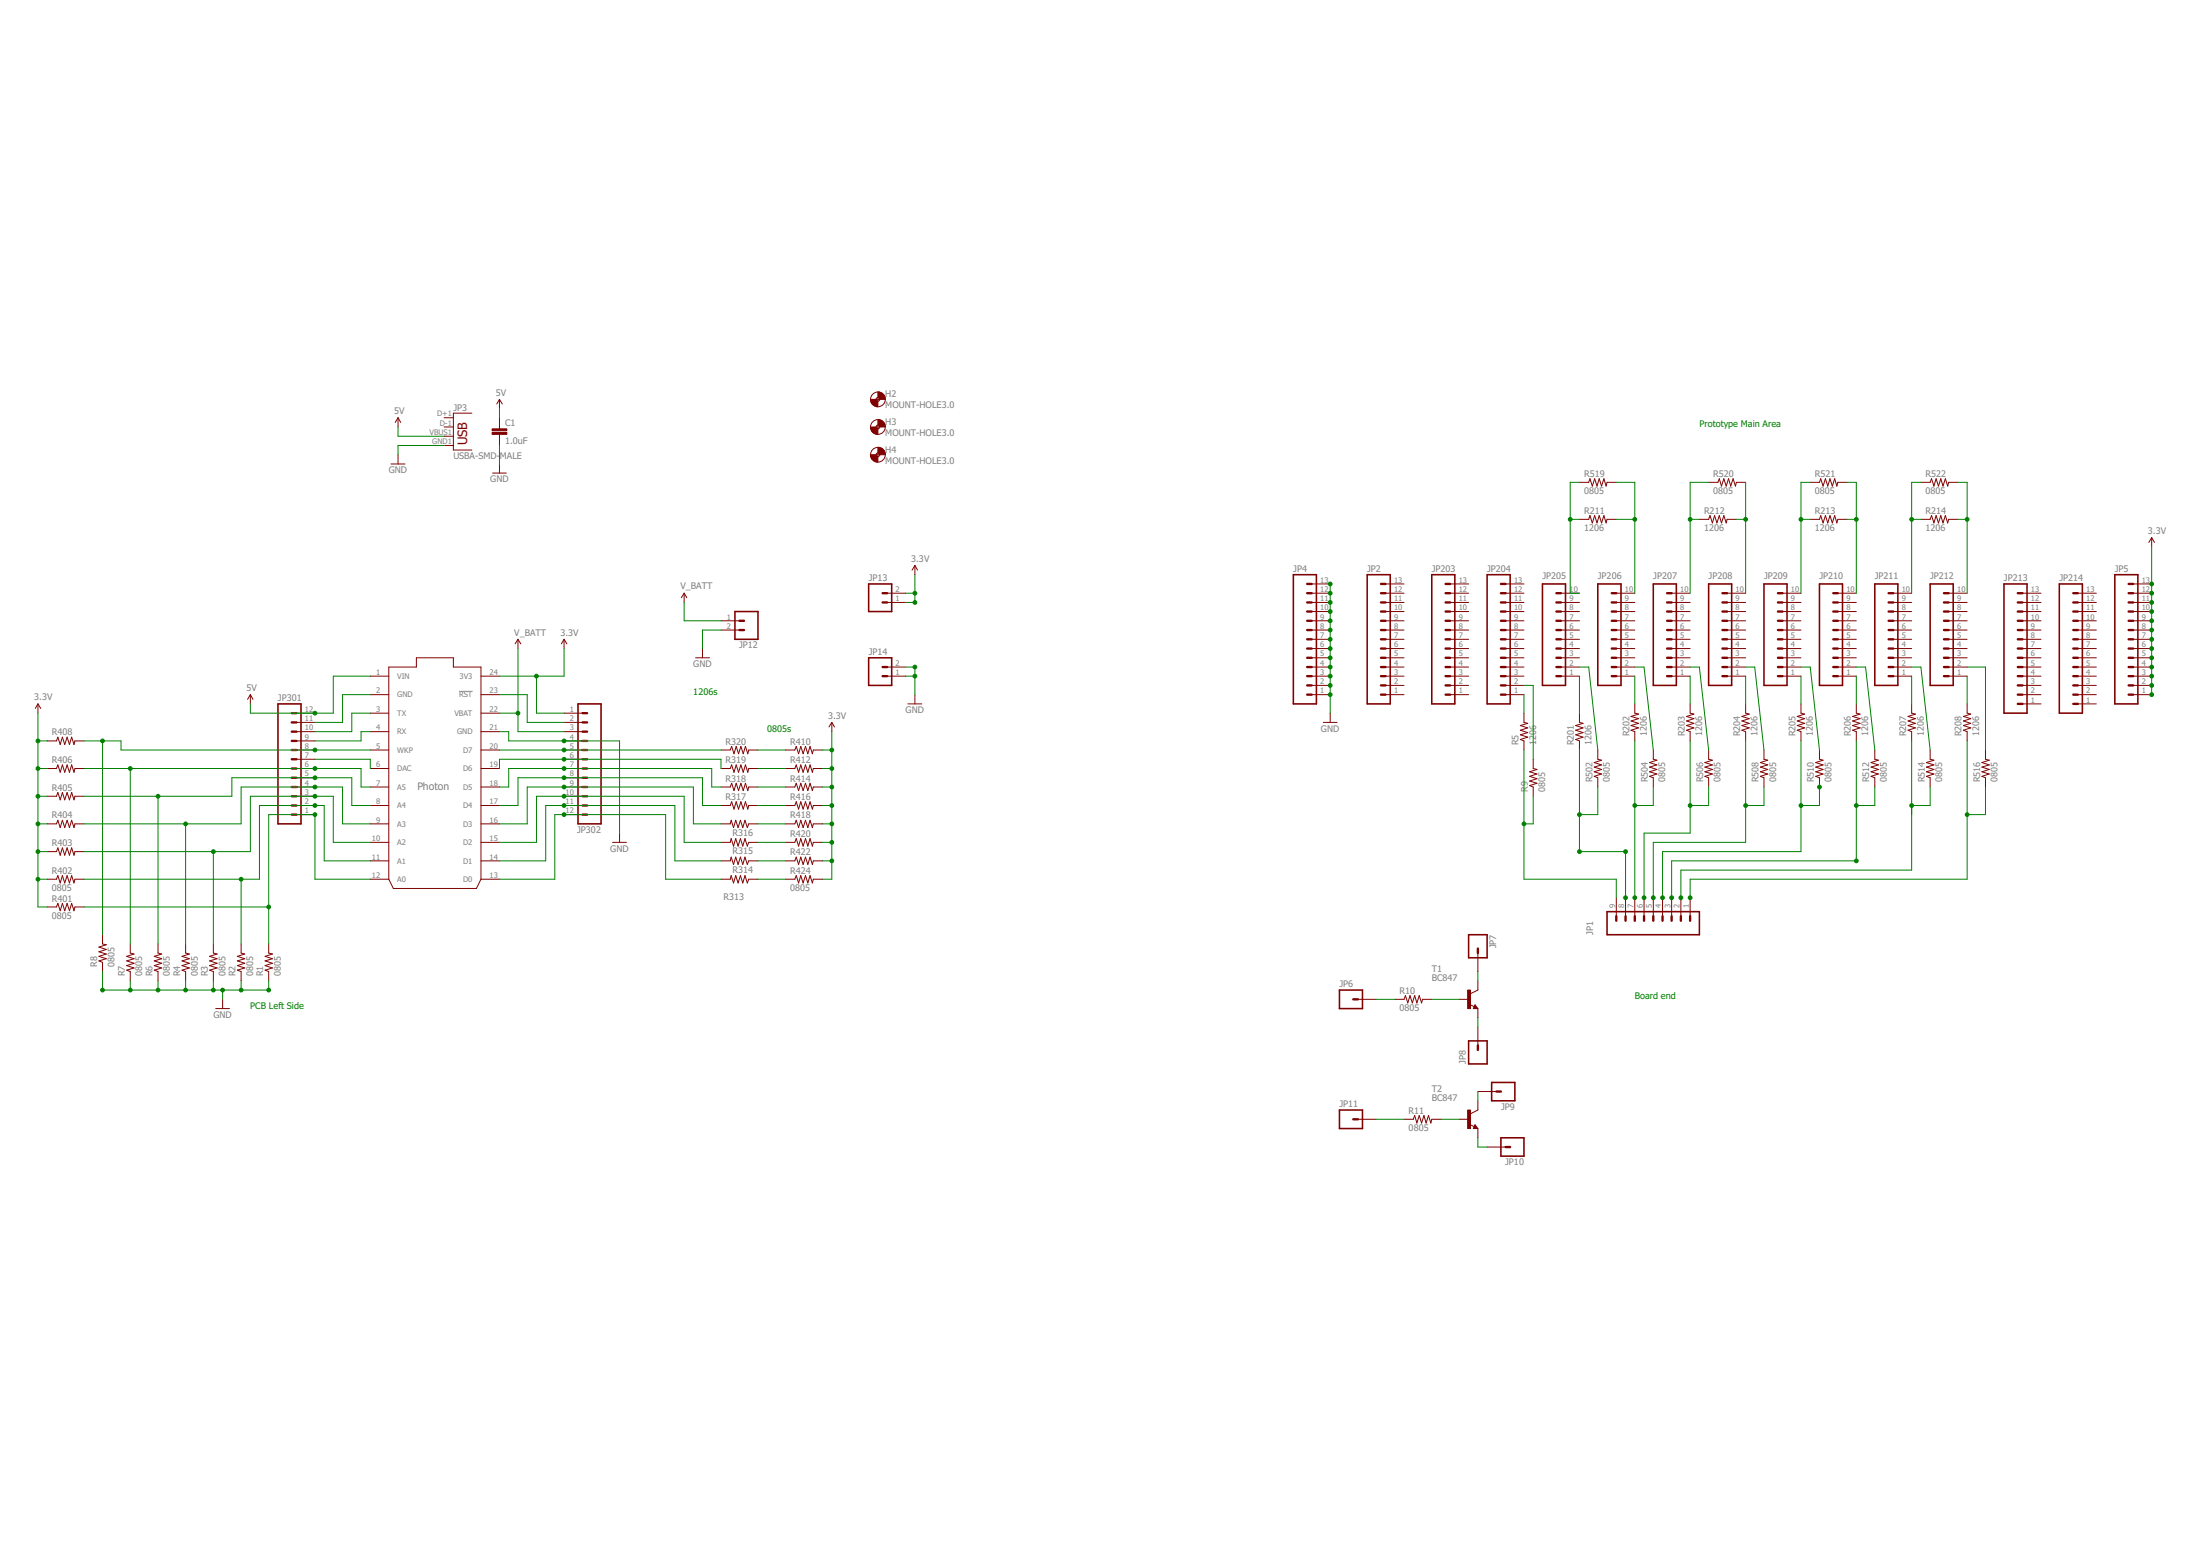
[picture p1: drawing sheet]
<svg xmlns="http://www.w3.org/2000/svg" width="297mm" height="210mm" viewBox="0 0 297 210" stroke-linecap="round" stroke-linejoin="round" font-family="sans-serif">
<path d="M62 93.3h1.8" fill="none" stroke="#808080" stroke-width=".14"/>
<g fill="none" stroke="#800000" stroke-width=".14">
<path d="M53.7 56.4l.4 .6M53.7 56.4l-.3 .6M53.7 56.4v1.2M60 56.4h1.2M60 57.6h1.2M60 58.9h1.2M63.7 55.8h-2.5v4.9h2.5M67.4 53.9v1.2M67.4 56.4v1.5M67.4 58.6v1.5M67.4 53.9l.4 .6M67.4 53.9l-.3 .6"/>
<path d="M118.3 57.6h.5M118.3 53.9h.5M118.5 53.7v.4M118.5 57.4v.5M52.8 62.6h1.9M53.7 61.4v1.2M60 60.1h1.2M66.5 63.9h1.9M67.4 62.6v1.3M118.3 61.4h.5M118.5 61.1v.5M123.5 76.3l.4 .7"/>
<path d="M123.5 76.3l-.4 .7M123.5 76.3v1.3M177.1 78.8h2.5M187.1 78.8h2.5M195.8 78.8h2.5M203.3 78.8h2.5M213.3 65.1h1.2l.2-.5 .3 1 .3-1 .3 1 .3-1 .3 1 .4-1 .3 1 .1-.5h1.2M213.3 70.1h1.2l.2-.5 .3 1 .3-1 .3 1 .3-1 .3 1 .4-1 .3 1 .1-.5h1.2M229.4 70.1h1.3l.2-.5 .3 1 .3-1 .3 1 .3-1 .3 1 .3-1 .4 1 .1-.5h1.2M230.7 65.1h1.2l.2-.5 .3 1 .3-1 .4 1 .3-1 .3 1 .3-1 .3 1 .1-.5h1.3M244.4 65.1h1.3l.1-.5 .3 1 .4-1 .3 1 .3-1 .3 1 .3-1 .3 1 .1-.5h1.3M244.4 70.1h1.3l.1-.5 .3 1 .4-1 .3 1 .3-1 .3 1 .3-1 .3 1 .1-.5h1.3"/>
<path d="M259.4 65.1h1.2l.2-.5 .3 1 .3-1 .3 1 .3-1 .3 1 .4-1 .3 1 .1-.5h1.3M259.4 70.1h1.2l.2-.5 .3 1 .3-1 .3 1 .3-1 .3 1 .4-1 .3 1 .1-.5h1.3M288 78.8h2.5M290.5 72.6l.4 .6M290.5 72.6l-.4 .6M290.5 72.6v1.2M5.1 95l.4 .6M5.1 95l-.3 .6M5.1 95v1.3M33.8 93.8l.4 .6M33.8 93.8l-.4 .6M33.8 93.8v1.2"/>
<path d="M40 96.3h2.5M40 98.8h2.5M40 97.5h2.5M50 91.3h2.5M50 93.8h2.5M50 96.3h2.5M50 98.8h2.5M64.9 91.3h2.5M64.9 93.8h2.5M64.9 96.3h2.5M64.9 98.8h2.5M69.9 86.3l.4 .6"/>
<path d="M69.9 86.3l-.3 .6M69.9 86.3v1.2M76.2 96.3h2.5M76.2 98.8h2.5M76.2 97.5h2.5M76.2 86.3l.3 .6M76.2 86.3l-.4 .6M76.2 86.3v1.2M92.4 80.1l.3 .6M92.4 80.1l-.4 .6M92.4 80.1v1.2M93.9 88.8h1.9"/>
<path d="M94.8 87.5v1.3M97.3 85h2.5M97.3 83.8h2.5M112.3 97.5l.4 .6M112.3 97.5l-.4 .6M112.3 97.5v1.3M119.8 90h2.5M119.8 91.3h2.5M119.8 81.3h2.5M119.8 80.1h2.5M122.6 95h1.9M123.5 93.8v1.2"/>
<path d="M177.1 90h2.5M177.1 88.8h2.5M177.1 91.3h2.5M177.1 93.8h2.5M177.1 87.5h2.5M177.1 86.3h2.5M177.1 85h2.5M177.1 83.8h2.5M177.1 82.5h2.5M177.1 81.3h2.5M177.1 80.1h2.5M177.1 92.5h2.5"/>
<path d="M178.7 97.5h1.8M179.6 96.3v1.2M187.1 90h2.5M187.1 88.8h2.5M187.1 91.3h2.5M187.1 93.8h2.5M187.1 87.5h2.5M187.1 86.3h2.5M187.1 85h2.5M187.1 83.8h2.5M187.1 82.5h2.5M187.1 81.3h2.5"/>
<path d="M187.1 80.1h2.5M187.1 92.5h2.5M195.8 90h2.5M195.8 88.8h2.5M195.8 91.3h2.5M195.8 93.8h2.5M195.8 87.5h2.5M195.8 86.3h2.5M195.8 85h2.5M195.8 83.8h2.5M195.8 82.5h2.5M195.8 81.3h2.5"/>
<path d="M195.8 80.1h2.5M195.8 92.5h2.5M203.3 90h2.5M203.3 88.8h2.5M203.3 91.3h2.5M203.3 93.8h2.5M203.3 87.5h2.5M203.3 86.3h2.5M203.3 85h2.5M203.3 83.8h2.5M203.3 82.5h2.5M203.3 81.3h2.5"/>
<path d="M203.3 80.1h2.5M203.3 92.5h2.5M205.8 96.3v1.2l.5 .1-1 .3 1 .4-1 .3 1 .3-1 .3 1 .3-1 .3 .5 .2v1.2M210.8 90h2.5M210.8 88.8h2.5M210.8 91.3h2.5M210.8 87.5h2.5M210.8 86.3h2.5M210.8 85h2.5M210.8 83.8h2.5M210.8 82.5h2.5M210.8 81.3h2.5"/>
<path d="M210.8 80.1h2.5M213.3 96.3v1.2l.4 .1-1 .3 1 .4-1 .3 1 .3-1 .3 1 .3-1 .3 .6 .2v1.2M218.2 90h2.5M218.2 88.8h2.5M218.2 91.3h2.5M218.2 87.5h2.5M218.2 86.3h2.5M218.2 85h2.5M218.2 83.8h2.5M218.2 82.5h2.5M218.2 81.3h2.5M218.2 80.1h2.5"/>
<path d="M220.7 95v1.3l.5 .1-1 .3 1 .3-1 .3 1 .3-1 .3 1 .4-1 .3 .5 .2v1.2M225.7 90h2.5M225.7 88.8h2.5M225.7 91.3h2.5M225.7 87.5h2.5M225.7 86.3h2.5M225.7 85h2.5M225.7 83.8h2.5M225.7 82.5h2.5M225.7 81.3h2.5M225.7 80.1h2.5M228.2 95v1.3l.5 .1-1 .3 1 .3-1 .3 1 .3-1 .3 1 .4-1 .3 .5 .2v1.2"/>
<path d="M233.2 90h2.5M233.2 88.8h2.5M233.2 91.3h2.5M233.2 87.5h2.5M233.2 86.3h2.5M233.2 85h2.5M233.2 83.8h2.5M233.2 82.5h2.5M233.2 81.3h2.5M233.2 80.1h2.5M235.7 95v1.3l.5 .1-1 .3 1 .3-1 .3 1 .3-1 .3 1 .4-1 .3 .5 .2v1.2M240.7 90h2.5"/>
<path d="M240.7 88.8h2.5M240.7 91.3h2.5M240.7 87.5h2.5M240.7 86.3h2.5M240.7 85h2.5M240.7 83.8h2.5M240.7 82.5h2.5M240.7 81.3h2.5M240.7 80.1h2.5M243.2 95v1.3l.4 .1-.9 .3 .9 .3-.9 .3 .9 .3-.9 .3 .9 .4-.9 .3 .5 .2v1.2M248.1 90h2.5M248.1 88.8h2.5"/>
<path d="M248.1 91.3h2.5M248.1 87.5h2.5M248.1 86.3h2.5M248.1 85h2.5M248.1 83.8h2.5M248.1 82.5h2.5M248.1 81.3h2.5M248.1 80.1h2.5M250.6 95v1.3l.5 .1-1 .3 1 .3-1 .3 1 .3-1 .3 1 .4-1 .3 .5 .2v1.2M255.6 90h2.5M255.6 88.8h2.5M255.6 91.3h2.5"/>
<path d="M255.6 87.5h2.5M255.6 86.3h2.5M255.6 85h2.5M255.6 83.8h2.5M255.6 82.5h2.5M255.6 81.3h2.5M255.6 80.1h2.5M258.1 95v1.3l.5 .1-1 .3 1 .3-1 .3 1 .3-1 .3 1 .4-1 .3 .5 .2v1.2M263.1 90h2.5M263.1 88.8h2.5M263.1 91.3h2.5M263.1 87.5h2.5"/>
<path d="M263.1 86.3h2.5M263.1 85h2.5M263.1 83.8h2.5M263.1 82.5h2.5M263.1 81.3h2.5M263.1 80.1h2.5M265.6 95v1.3l.5 .1-1 .3 1 .3-1 .3 1 .3-1 .3 1 .4-1 .3 .5 .2v1.2M273.1 90h2.5M273.1 88.8h2.5M273.1 91.3h2.5M273.1 93.8h2.5M273.1 87.5h2.5"/>
<path d="M273.1 86.3h2.5M273.1 85h2.5M273.1 83.8h2.5M273.1 82.5h2.5M273.1 81.3h2.5M273.1 80.1h2.5M273.1 92.5h2.5M273.1 95h2.5M280.5 90h2.5M280.5 88.8h2.5M280.5 91.3h2.5M280.5 93.8h2.5"/>
<path d="M280.5 87.5h2.5M280.5 86.3h2.5M280.5 85h2.5M280.5 83.8h2.5M280.5 82.5h2.5M280.5 81.3h2.5M280.5 80.1h2.5M280.5 92.5h2.5M280.5 95h2.5M288 90h2.5M288 88.8h2.5M288 91.3h2.5"/>
<path d="M288 93.8h2.5M288 87.5h2.5M288 86.3h2.5M288 85h2.5M288 83.8h2.5M288 82.5h2.5M288 81.3h2.5M288 80.1h2.5M288 92.5h2.5M6.4 103.7h1.2l.2-.4 .3 .9 .3-.9 .3 .9 .4-.9 .3 .9 .3-.9 .3 .9 .1-.5h1.3M6.4 111.2h1.2l.2-.5 .3 1 .3-1 .3 1 .4-1 .3 1 .3-1 .3 1 .1-.5h1.3M6.4 118.7h1.2l.2-.5 .3 1 .3-1 .3 1 .4-1 .3 1 .3-1 .3 1 .1-.5h1.3"/>
<path d="M6.4 107.5h1.2l.2-.5 .3 1 .3-1 .3 1 .4-1 .3 1 .3-1 .3 1 .1-.5h1.3M6.4 100h1.2l.2-.5 .3 1 .3-1 .3 1 .4-1 .3 1 .3-1 .3 1 .1-.5h1.3M6.4 115h1.2l.2-.6 .3 1 .3-1 .3 1 .4-1 .3 1 .3-1 .3 1 .1-.4h1.3M40 101.2h2.5M40 103.7h2.5M40 106.2h2.5M40 108.7h2.5M40 110h2.5M40 107.5h2.5M40 105h2.5M40 102.5h2.5M40 100h2.5"/>
<path d="M50 101.2h2.5M50 103.7h2.5M50 106.2h2.5M50 108.7h2.5M50 111.2h2.5M50 113.7h2.5M50 116.2h2.5M50 118.7h2.5M52.5 118.7l.6 1.2h11.2l.6-1.2M52.5 118.7v-28.7h3.7v-1.2h5v1.2h3.7v28.7M64.9 101.2h2.5M64.9 103.7h2.5"/>
<path d="M64.9 106.2h2.5M64.9 108.7h2.5M64.9 111.2h2.5M64.9 113.7h2.5M64.9 116.2h2.5M64.9 118.7h2.5M76.2 101.2h2.5M76.2 103.7h2.5M76.2 106.2h2.5M76.2 108.7h2.5M76.2 110h2.5M76.2 107.5h2.5"/>
<path d="M76.2 105h2.5M76.2 102.5h2.5M76.2 100h2.5M82.7 113.7h1.9M83.7 112.5v1.2M97.3 101.2h1.3l.2-.4 .3 .9 .3-.9 .3 .9 .3-.9 .4 .9 .2-.9 .4 .9 .1-.5h1.2M97.3 103.7h1.3l.2-.4 .3 .9 .3-.9 .3 .9 .3-.9 .4 .9 .2-.9 .4 .9 .1-.5h1.2M97.3 106.2h1.3l.2-.5 .3 1 .3-1 .3 1 .3-1 .4 1 .2-1 .4 1 .1-.5h1.2M97.3 108.7h1.3l.2-.5 .3 1 .3-1 .3 1 .3-1 .4 1 .2-1 .4 1 .1-.5h1.2M97.3 111.2h1.3l.1-.5 .3 1 .3-1 .4 1 .3-1 .3 1 .3-1 .3 1 .2-.5h1.2M97.3 113.7h1.3l.1-.5 .3 1 .3-1 .4 1 .3-1 .3 1 .3-1 .3 1 .2-.5h1.2M97.3 116.2h1.3l.1-.5 .3 1 .3-1 .4 1 .3-1 .3 1 .3-1 .3 1 .2-.5h1.2"/>
<path d="M97.3 118.7h1.3l.1-.5 .3 1 .3-1 .4 1 .3-1 .3 1 .3-1 .3 1 .2-.5h1.2M106.1 101.2h1.2l.2-.4 .3 .9 .3-.9 .3 .9 .4-.9 .3 .9 .3-.9 .3 .9 .1-.5h1.3M106.1 103.7h1.2l.2-.4 .3 .9 .3-.9 .3 .9 .4-.9 .3 .9 .3-.9 .3 .9 .1-.5h1.3M106.1 106.2h1.2l.2-.5 .3 1 .3-1 .3 1 .4-1 .3 1 .3-1 .3 1 .1-.5h1.3M106.1 108.7h1.2l.2-.5 .3 1 .3-1 .3 1 .4-1 .3 1 .3-1 .3 1 .1-.5h1.3M106.1 111.2h1.2l.2-.5 .3 1 .3-1 .3 1 .4-1 .3 1 .3-1 .3 1 .1-.5h1.3M106.1 113.7h1.2l.2-.5 .3 1 .3-1 .3 1 .4-1 .3 1 .3-1 .3 1 .1-.5h1.3M106.1 116.2h1.2l.2-.5 .3 1 .3-1 .3 1 .4-1 .3 1 .3-1 .3 1 .1-.5h1.3M106.1 118.7h1.2l.2-.5 .3 1 .3-1 .3 1 .4-1 .3 1 .3-1 .3 1 .1-.5h1.3M207 102.5v1.2l.5 .2-1 .3 1 .3-1 .3 1 .3-1 .3 1 .3-1 .3 .5 .2v1.3M215.7 101.2v1.3l.5 .1-1 .3 1 .4-1 .2 1 .4-1 .3 1 .3-1 .3 .5 .2v1.2M223.2 101.2v1.3l.5 .1-1 .3 1 .4-1 .2 1 .4-1 .3 1 .3-1 .3 .5 .2v1.2"/>
<path d="M230.7 101.2v1.3l.5 .1-1 .3 1 .4-1 .2 1 .4-1 .3 1 .3-1 .3 .5 .2v1.2M238.2 101.2v1.3l.5 .1-1 .3 1 .4-1 .2 1 .4-1 .3 1 .3-1 .3 .5 .2v1.2M245.7 101.2v1.3l.4 .1-.9 .3 .9 .4-.9 .2 .9 .4-.9 .3 .9 .3-.9 .3 .5 .2v1.2M253.1 101.2v1.3l.5 .1-1 .3 1 .4-1 .2 1 .4-1 .3 1 .3-1 .3 .5 .2v1.2M260.6 101.2v1.3l.5 .1-1 .3 1 .4-1 .2 1 .4-1 .3 1 .3-1 .3 .5 .2v1.2M268.1 101.2v1.3l.5 .1-1 .3 1 .4-1 .2 1 .4-1 .3 1 .3-1 .3 .5 .2v1.2M6.4 122.4h1.2l.2-.5 .3 1 .3-1 .3 1 .4-1 .3 1 .3-1 .3 1 .1-.5h1.3M13.8 126.2v1.2l.6 .1-1 .3 1 .4-1 .3 1 .3-1 .3 1 .3-1 .3 .4 .2v1.2M17.6 127.4v1.3l.5 .1-1 .3 1 .3-1 .3 1 .3-1 .3 1 .4-1 .3 .5 .1v1.3M21.3 127.4v1.3l.5 .1-1 .3 1 .3-1 .3 1 .3-1 .3 1 .4-1 .3 .5 .1v1.3M25.1 127.4v1.3l.5 .1-1 .3 1 .3-1 .3 1 .3-1 .3 1 .4-1 .3 .5 .1v1.3M28.8 127.4v1.3l.5 .1-1 .3 1 .3-1 .3 1 .3-1 .3 1 .4-1 .3 .5 .1v1.3"/>
<path d="M29.1 136.1h1.9M30.1 134.9v1.2M32.6 127.4v1.3l.4 .1-1 .3 1 .3-1 .3 1 .3-1 .3 1 .4-1 .3 .6 .1v1.3M36.3 127.4v1.3l.5 .1-1 .3 1 .3-1 .3 1 .3-1 .3 1 .4-1 .3 .5 .1v1.3M183.3 134.9h2.5M188.3 134.9h1.3l.2-.5 .3 1 .3-1 .3 1 .3-1 .3 1 .3-1 .3 1 .2-.5h1.2M197 134.9h1.3M198.4 135.6l.7 .3M199.2 135.6l.3 .5h-.6zM199.2 135.9v.1h-.1l.1-.2 .2 .3h-.3M199.5 132.4v1.2l-1 .5M199.5 128.7v2.4"/>
<path d="M199.5 136.1v1.3M199.5 138.6v2.5M218.2 121.2v2.5M219.5 121.2v2.5M220.7 121.2v2.5M222 121.2v2.5M223.2 121.2v2.5M224.5 121.2v2.5M225.7 121.2v2.5M226.9 121.2v2.5M228.2 121.2v2.5M183.3 151.1h2.5"/>
<path d="M189.6 151.1h1.2l.2-.5 .3 1 .3-1 .3 1 .4-1 .3 1 .3-1 .3 1 .1-.5h1.3M197 151.1h1.3M198.4 151.8l.7 .3M199.2 151.8l.3 .5h-.6zM199.2 152.1v.1h-.1l.1-.2 .2 .3h-.3M199.5 148.6v1.2l-1 .5M199.5 152.3v1.3M199.5 147.3h2.5M200.8 154.8h2.5"/>
<circle cx="118.5" cy="53.9" r=".99"/>
<circle cx="118.5" cy="57.6" r=".99"/>
<circle cx="118.5" cy="53.9" r=".25"/>
<circle cx="118.5" cy="57.6" r=".25"/>
<circle cx="118.5" cy="61.4" r=".99"/>
<circle cx="118.5" cy="61.4" r=".25"/>
</g>
<g fill="none" stroke="#800000" stroke-width=".21">
<path d="M117.3 78.8h3.1v3.7h-3.1zM174.6 77.6h3.1v17.4h-3.1zM184.6 77.6h3.1v17.4h-3.1zM193.3 77.6h3.1v17.4h-3.1zM200.8 77.6h3.1v17.4h-3.1zM208.3 78.8h3.1v13.7h-3.1zM215.7 78.8h3.2v13.7h-3.2zM223.2 78.8h3.1v13.7h-3.1zM230.7 78.8h3.1v13.7h-3.1zM238.2 78.8h3.1v13.7h-3.1zM245.7 78.8h3.1v13.7h-3.1zM253.1 78.8h3.1v13.7h-3.1z"/>
<path d="M260.6 78.8h3.1v13.7h-3.1zM270.6 78.8h3.1v17.5h-3.1zM278 78.8h3.2v17.5h-3.2zM285.5 77.6h3.1v17.4h-3.1zM37.5 95h3.1v16.2h-3.1zM78 95h3.2v16.2h-3.2zM99.2 82.5h3.1v3.8h-3.1zM117.3 88.8h3.1v3.7h-3.1zM180.8 133.6h3.2v2.5h-3.2zM198.3 126.2h2.5v3.1h-2.5zM217 123.1h12.4v3.1h-12.4zM180.8 149.8h3.2v2.5h-3.2z"/>
<path d="M198.3 140.5h2.5v3.1h-2.5zM201.4 146.1h3.1v2.5h-3.1zM202.6 153.6h3.2v2.5h-3.2z"/>
</g>
<g fill="none" stroke="#800000" stroke-width=".32">
<path d="M176.5 78.8h.6M186.5 78.8h.6M195.2 78.8h.6M202.6 78.8h.7M287.4 78.8h.6M39.4 98.8h.6M39.4 97.5h.6M39.4 96.3h.6M78.7 98.8h.6M78.7 97.5h.6M78.7 96.3h.6M99.8 85h.7"/>
<path d="M99.8 83.8h.7M119.2 90h.6M119.2 91.3h.6M119.2 81.3h.6M119.2 80.1h.6M176.5 88.8h.6M176.5 90h.6M176.5 91.3h.6M176.5 86.3h.6M176.5 87.5h.6M176.5 85h.6M176.5 83.8h.6"/>
<path d="M176.5 82.5h.6M176.5 81.3h.6M176.5 80.1h.6M176.5 92.5h.6M176.5 93.8h.6M186.5 88.8h.6M186.5 90h.6M186.5 91.3h.6M186.5 86.3h.6M186.5 87.5h.6M186.5 85h.6M186.5 83.8h.6"/>
<path d="M186.5 82.5h.6M186.5 81.3h.6M186.5 80.1h.6M186.5 92.5h.6M186.5 93.8h.6M195.2 88.8h.6M195.2 90h.6M195.2 91.3h.6M195.2 86.3h.6M195.2 87.5h.6M195.2 85h.6M195.2 83.8h.6"/>
<path d="M195.2 82.5h.6M195.2 81.3h.6M195.2 80.1h.6M195.2 92.5h.6M195.2 93.8h.6M202.6 88.8h.7M202.6 90h.7M202.6 91.3h.7M202.6 86.3h.7M202.6 87.5h.7M202.6 85h.7M202.6 83.8h.7"/>
<path d="M202.6 82.5h.7M202.6 81.3h.7M202.6 80.1h.7M202.6 92.5h.7M202.6 93.8h.7M210.1 88.8h.7M210.1 90h.7M210.1 91.3h.7M210.1 86.3h.7M210.1 87.5h.7M210.1 85h.7M210.1 83.8h.7"/>
<path d="M210.1 82.5h.7M210.1 81.3h.7M210.1 80.1h.7M217.6 88.8h.6M217.6 90h.6M217.6 91.3h.6M217.6 86.3h.6M217.6 87.5h.6M217.6 85h.6M217.6 83.8h.6M217.6 82.5h.6M217.6 81.3h.6"/>
<path d="M217.6 80.1h.6M225.1 88.8h.6M225.1 90h.6M225.1 91.3h.6M225.1 86.3h.6M225.1 87.5h.6M225.1 85h.6M225.1 83.8h.6M225.1 82.5h.6M225.1 81.3h.6M225.1 80.1h.6M232.6 88.8h.6"/>
<path d="M232.6 90h.6M232.6 91.3h.6M232.6 86.3h.6M232.6 87.5h.6M232.6 85h.6M232.6 83.8h.6M232.6 82.5h.6M232.6 81.3h.6M232.6 80.1h.6M240.1 88.8h.6M240.1 90h.6M240.1 91.3h.6"/>
<path d="M240.1 86.3h.6M240.1 87.5h.6M240.1 85h.6M240.1 83.8h.6M240.1 82.5h.6M240.1 81.3h.6M240.1 80.1h.6M247.5 88.8h.6M247.5 90h.6M247.5 91.3h.6M247.5 86.3h.6M247.5 87.5h.6"/>
<path d="M247.5 85h.6M247.5 83.8h.6M247.5 82.5h.6M247.5 81.3h.6M247.5 80.1h.6M255 88.8h.6M255 90h.6M255 91.3h.6M255 86.3h.6M255 87.5h.6M255 85h.6M255 83.8h.6"/>
<path d="M255 82.5h.6M255 81.3h.6M255 80.1h.6M262.5 88.8h.6M262.5 90h.6M262.5 91.3h.6M262.5 86.3h.6M262.5 87.5h.6M262.5 85h.6M262.5 83.8h.6M262.5 82.5h.6M262.5 81.3h.6"/>
<path d="M262.5 80.1h.6M272.4 88.8h.7M272.4 90h.7M272.4 91.3h.7M272.4 86.3h.7M272.4 87.5h.7M272.4 85h.7M272.4 83.8h.7M272.4 82.5h.7M272.4 81.3h.7M272.4 80.1h.7M272.4 92.5h.7"/>
<path d="M272.4 93.8h.7M272.4 95h.7M279.9 88.8h.6M279.9 90h.6M279.9 91.3h.6M279.9 86.3h.6M279.9 87.5h.6M279.9 85h.6M279.9 83.8h.6M279.9 82.5h.6M279.9 81.3h.6M279.9 80.1h.6"/>
<path d="M279.9 92.5h.6M279.9 93.8h.6M279.9 95h.6M287.4 88.8h.6M287.4 90h.6M287.4 91.3h.6M287.4 86.3h.6M287.4 87.5h.6M287.4 85h.6M287.4 83.8h.6M287.4 82.5h.6M287.4 81.3h.6"/>
<path d="M287.4 80.1h.6M287.4 92.5h.6M287.4 93.8h.6M39.4 107.5h.6M39.4 108.7h.6M39.4 110h.6M39.4 105h.6M39.4 106.2h.6M39.4 103.7h.6M39.4 102.5h.6M39.4 101.2h.6M39.4 100h.6"/>
<path d="M78.7 107.5h.6M78.7 108.7h.6M78.7 110h.6M78.7 105h.6M78.7 106.2h.6M78.7 103.7h.6M78.7 102.5h.6M78.7 101.2h.6M78.7 100h.6M182.7 134.9h.6M199.5 128v.7M218.2 123.7v.6"/>
<path d="M219.5 123.7v.6M220.7 123.7v.6M222 123.7v.6M223.2 123.7v.6M224.5 123.7v.6M225.7 123.7v.6M226.9 123.7v.6M228.2 123.7v.6M182.7 151.1h.6M199.5 141.1v.6M202 147.3h.6M203.3 154.8h.6"/>
</g>
<g fill="#800000" stroke="#800000" stroke-width=".14">
<path d="M66.4 58.4h2v.2h-2z"/>
<path d="M66.4 57.9h2v.2h-2z"/>
<path d="M198.2 133.6h.3v2.5h-.3z"/>
<path d="M198.2 149.8h.3v2.5h-.3z"/>
</g>
<g fill="#800000" stroke="#800000" stroke-width=".14">
<path d="M118.5 52.9h.2a1 1 0 0 1 .8 1h-.7l-.1-.2h-.2z" fill-rule="evenodd"/>
<path d="M117.5 53.9h.8l.1 .2h.1v.8h-.1a1 1 0 0 1-.9-1z" fill-rule="evenodd"/>
<path d="M118.5 56.6a.96 .96 0 0 1 1 1h-.7l-.3-.2z" fill-rule="evenodd"/>
<path d="M117.5 57.6h.8l.2 .3v.7a.96 .96 0 0 1-1-1z" fill-rule="evenodd"/>
<path d="M118.5 60.4a.96 .96 0 0 1 1 1h-.7l-.3-.3z" fill-rule="evenodd"/>
<path d="M117.5 61.4h.8l.1 .2h.1v.8a.99 .99 0 0 1-1-1z" fill-rule="evenodd"/>
</g>
<g fill="none" stroke="#008000" stroke-width=".14">
<path d="M53.7 57.6v1.3h6.3M67.4 55.1v1.3M60 60.1h-6.3v1.3M67.4 60.1v2.5M123.5 77.6v3.7h-1.2M179.6 78.8v17.5M212 70.1h1.3M213.3 65.1h-1.3v15h1.3M218.2 65.1h2.5v15M218.2 70.1h2.5M228.2 70.1h1.2M230.7 65.1h-2.5v15"/>
<path d="M234.4 70.1h1.3M235.7 65.1v15M243.2 70.1h1.2M244.4 65.1h-1.2v15M249.4 65.1h1.2v15M249.4 70.1h1.2M258.1 70.1h1.3M259.4 65.1h-1.3v15M264.4 65.1h1.2v15M264.4 70.1h1.2M290.5 73.8v20M5.1 96.3v26.1h1.3"/>
<path d="M50 91.3h-5v5h-11.2v-1.3M50 96.3h-2.5v2.5h-5M50 98.8h-1.3v1.2h-6.2M50 93.8h-3.8v3.7h-3.7M67.4 96.3h2.5M67.4 98.8h1.3v1.2h15v12.5M67.4 93.8h3.8v3.7h5M69.9 87.5v11.3h6.3M72.4 91.3v5h3.8M76.2 87.5v3.8h-8.8M92.4 81.3v2.5h4.9M97.3 85h-2.5v2.5"/>
<path d="M112.3 98.8v19.9h-1.2M122.3 91.3h1.2M122.3 90h1.2v3.8M122.3 80.1h1.2M205.8 93.8v2.5M205.8 92.5h1.2v10M213.3 90h1.2l1.2 11.2M213.3 91.3v5M220.7 90h1.3l1.2 11.2M220.7 91.3v3.7M228.2 90h1.2l1.3 11.2M228.2 91.3v3.7"/>
<path d="M235.7 90h1.2l1.3 11.2M235.7 91.3v3.7M243.2 90h1.2l1.3 11.2M243.2 91.3v3.7M250.6 90h1.3l1.2 11.2M250.6 91.3v3.7M258.1 90h1.3l1.2 11.2M258.1 91.3v3.7M265.6 90h2.5v11.2M265.6 91.3v3.7M5.1 100h1.3M5.1 103.7h1.3"/>
<path d="M5.1 107.5h1.3M5.1 111.2h1.3M5.1 115h1.3M5.1 118.7h1.3M11.4 107.5h19.9v-2.5h16.2v3.7h2.5M11.4 103.7h37.3v2.5h1.3M11.4 100h4.9v1.2h33.7M11.4 111.2h21.2v-5h13.6v5h3.8M13.8 100v26.2M17.6 103.7v23.7M21.3 107.5v19.9M25.1 111.2v16.2"/>
<path d="M28.8 115v12.4M32.6 118.7v8.7M42.5 102.5h7.5v1.2M50 116.2h-6.2v-7.5h-8.8v10h-23.6M50 113.7h-5v-6.2h-11.2v7.5h-22.4M50 118.7h-7.5v-8.7h-6.2v17.4M67.4 101.2h29.9M67.4 103.7v-1.2h29.9v1.2M67.4 106.2h1.3v-2.5h27.4v2.5h1.2M67.4 111.2h3.8v-5h22.4v5h3.7M67.4 108.7h2.5v-3.7h24.9v3.7h2.5M67.4 116.2h6.3v-7.5h17.4v7.5h6.2"/>
<path d="M67.4 113.7h5v-6.2h20v6.2h4.9M67.4 118.7h7.5v-8.7h15v8.7h7.4M102.3 101.2h3.8M102.3 106.2h3.8M102.3 103.7h3.8M102.3 108.7h3.8M102.3 111.2h3.8M102.3 113.7h3.8M102.3 116.2h3.8M102.3 118.7h3.8M111.1 101.2h1.2M111.1 106.2h1.2"/>
<path d="M111.1 103.7h1.2M111.1 108.7h1.2M111.1 111.2h1.2M111.1 113.7h1.2M111.1 116.2h1.2M205.8 101.2v17.5h12.4v2.5M207 107.5v3.7h-1.2M213.3 101.2v13.8h6.2v6.2M215.7 106.2v3.8h-2.4M220.7 100v21.2M223.2 106.2v2.5h-2.5M228.2 100v12.5h-6.2v8.7"/>
<path d="M230.7 106.2v2.5h-2.5M235.7 100v13.7h-12.5v7.5M238.2 106.2v2.5h-2.5M243.2 100v15h-18.7v6.2M245.7 106.2v2.5h-2.5M250.6 100v16.2h-24.9v5M253.1 106.2v2.5h-2.5M258.1 100v17.5h-31.2v3.7M260.6 106.2v2.5h-2.5M265.6 100v18.7h-37.4v2.5M268.1 106.2v3.8h-2.5M11.4 122.4h24.9"/>
<path d="M13.8 131.1v2.5h22.5v-1.2M17.6 132.4v1.2M21.3 132.4v1.2M25.1 132.4v1.2M28.8 132.4v1.2M30.1 133.6v1.3M32.6 132.4v1.2M185.8 134.9h2.5M193.3 134.9h3.7M199.5 131.1v1.3M199.5 137.4v1.2M185.8 151.1h3.8"/>
<path d="M194.6 151.1h2.4M199.5 147.3v1.3M199.5 153.6v1.2h1.3"/>
</g>
<g fill="#008000" stroke="#008000" stroke-width=".14">
<circle cx="13.8" cy="100" r=".25"/>
<circle cx="42.5" cy="101.2" r=".25"/>
<circle cx="42.5" cy="103.7" r=".25"/>
<circle cx="17.6" cy="103.7" r=".25"/>
<circle cx="42.5" cy="105" r=".25"/>
<circle cx="21.3" cy="107.5" r=".25"/>
<circle cx="42.5" cy="106.2" r=".25"/>
<circle cx="25.1" cy="111.2" r=".25"/>
<circle cx="42.5" cy="107.5" r=".25"/>
<circle cx="28.8" cy="115" r=".25"/>
<circle cx="42.5" cy="108.7" r=".25"/>
<circle cx="32.6" cy="118.7" r=".25"/>
<circle cx="42.5" cy="110" r=".25"/>
<circle cx="36.3" cy="122.4" r=".25"/>
<circle cx="76.2" cy="103.7" r=".25"/>
<circle cx="76.2" cy="105" r=".25"/>
<circle cx="76.2" cy="106.2" r=".25"/>
<circle cx="76.2" cy="107.5" r=".25"/>
<circle cx="76.2" cy="108.7" r=".25"/>
<circle cx="76.2" cy="110" r=".25"/>
<circle cx="42.5" cy="96.3" r=".25"/>
<circle cx="76.2" cy="100" r=".25"/>
<circle cx="25.1" cy="133.6" r=".25"/>
<circle cx="28.8" cy="133.6" r=".25"/>
<circle cx="30.1" cy="133.6" r=".25"/>
<circle cx="32.6" cy="133.6" r=".25"/>
<circle cx="36.3" cy="133.6" r=".25"/>
<circle cx="21.3" cy="133.6" r=".25"/>
<circle cx="17.6" cy="133.6" r=".25"/>
<circle cx="13.8" cy="133.6" r=".25"/>
<circle cx="179.6" cy="93.8" r=".25"/>
<circle cx="179.6" cy="92.5" r=".25"/>
<circle cx="179.6" cy="91.3" r=".25"/>
<circle cx="179.6" cy="90" r=".25"/>
<circle cx="179.6" cy="88.8" r=".25"/>
<circle cx="179.6" cy="87.5" r=".25"/>
<circle cx="179.6" cy="86.3" r=".25"/>
<circle cx="179.6" cy="85" r=".25"/>
<circle cx="179.6" cy="83.8" r=".25"/>
<circle cx="179.6" cy="82.5" r=".25"/>
<circle cx="179.6" cy="81.3" r=".25"/>
<circle cx="179.6" cy="80.1" r=".25"/>
<circle cx="179.6" cy="78.8" r=".25"/>
<circle cx="123.5" cy="90" r=".25"/>
<circle cx="123.5" cy="91.3" r=".25"/>
<circle cx="220.7" cy="108.7" r=".25"/>
<circle cx="220.7" cy="121.2" r=".25"/>
<circle cx="222" cy="121.2" r=".25"/>
<circle cx="228.2" cy="108.7" r=".25"/>
<circle cx="223.2" cy="121.2" r=".25"/>
<circle cx="235.7" cy="108.7" r=".25"/>
<circle cx="245.7" cy="106.2" r=".25"/>
<circle cx="224.5" cy="121.2" r=".25"/>
<circle cx="243.2" cy="108.7" r=".25"/>
<circle cx="219.5" cy="115" r=".25"/>
<circle cx="219.5" cy="121.2" r=".25"/>
<circle cx="213.3" cy="110" r=".25"/>
<circle cx="213.3" cy="115" r=".25"/>
<circle cx="250.6" cy="116.2" r=".25"/>
<circle cx="225.7" cy="121.2" r=".25"/>
<circle cx="250.6" cy="108.7" r=".25"/>
<circle cx="226.9" cy="121.2" r=".25"/>
<circle cx="258.1" cy="108.7" r=".25"/>
<circle cx="76.2" cy="101.2" r=".25"/>
<circle cx="76.2" cy="102.5" r=".25"/>
<circle cx="72.4" cy="91.3" r=".25"/>
<circle cx="5.1" cy="100" r=".25"/>
<circle cx="5.1" cy="111.2" r=".25"/>
<circle cx="5.1" cy="115" r=".25"/>
<circle cx="5.1" cy="103.7" r=".25"/>
<circle cx="5.1" cy="107.5" r=".25"/>
<circle cx="5.1" cy="118.7" r=".25"/>
<circle cx="112.3" cy="103.7" r=".25"/>
<circle cx="112.3" cy="106.2" r=".25"/>
<circle cx="112.3" cy="108.7" r=".25"/>
<circle cx="112.3" cy="111.2" r=".25"/>
<circle cx="112.3" cy="113.7" r=".25"/>
<circle cx="112.3" cy="116.2" r=".25"/>
<circle cx="112.3" cy="101.2" r=".25"/>
<circle cx="290.5" cy="78.8" r=".25"/>
<circle cx="290.5" cy="80.1" r=".25"/>
<circle cx="290.5" cy="81.3" r=".25"/>
<circle cx="290.5" cy="82.5" r=".25"/>
<circle cx="290.5" cy="83.8" r=".25"/>
<circle cx="290.5" cy="85" r=".25"/>
<circle cx="290.5" cy="86.3" r=".25"/>
<circle cx="290.5" cy="87.5" r=".25"/>
<circle cx="290.5" cy="88.8" r=".25"/>
<circle cx="290.5" cy="90" r=".25"/>
<circle cx="290.5" cy="91.3" r=".25"/>
<circle cx="290.5" cy="92.5" r=".25"/>
<circle cx="290.5" cy="93.8" r=".25"/>
<circle cx="123.5" cy="80.1" r=".25"/>
<circle cx="123.5" cy="81.3" r=".25"/>
<circle cx="69.9" cy="96.3" r=".25"/>
<circle cx="265.6" cy="110" r=".25"/>
<circle cx="228.2" cy="121.2" r=".25"/>
<circle cx="212" cy="70.1" r=".25"/>
<circle cx="220.7" cy="70.1" r=".25"/>
<circle cx="235.7" cy="70.1" r=".25"/>
<circle cx="250.6" cy="70.1" r=".25"/>
<circle cx="265.6" cy="70.1" r=".25"/>
<circle cx="228.2" cy="70.1" r=".25"/>
<circle cx="243.2" cy="70.1" r=".25"/>
<circle cx="258.1" cy="70.1" r=".25"/>
<circle cx="205.8" cy="111.2" r=".25"/>
</g>
<text font-size="1.8" fill="#800000" x="63.1" y="60.1" transform="rotate(-90 63.1 60.1)">USB</text>
<text font-size="1.4" fill="#808080" x="56.3" y="106.6">Photon</text>
<g font-size="1.2" fill="#808080">
<text x="66.9" y="53.4">5V</text>
<text x="119.5" y="53.6">H2</text>
<text x="53.2" y="55.9">5V</text>
<text x="61.2" y="55.5">JP3</text>
<text x="68.2" y="59.9">1.0uF</text>
<text x="68.2" y="57.5">C1</text>
<text x="119.5" y="55.1">MOUNT-HOLE3.0</text>
<text x="119.5" y="58.8">MOUNT-HOLE3.0</text>
<text x="119.5" y="57.4">H3</text>
<text x="52.5" y="63.9">GND</text>
<text x="61.2" y="62">USBA-SMD-</text>
<text x="66.2" y="65.1">GND</text>
<text x="67.5" y="62">MALE</text>
<text x="119.5" y="62.6">MOUNT-HOLE3.0</text>
<text x="119.5" y="61.1">H4</text>
<text x="213.9" y="64.4">R519</text>
<text x="231.3" y="64.4">R520</text>
<text x="245" y="64.4">R521</text>
<text x="260" y="64.4">R522</text>
<text x="213.9" y="66.7">0805</text>
<text x="213.9" y="71.7">1206</text>
<text x="213.9" y="69.4">R211</text>
<text x="230.1" y="71.7">1206</text>
<text x="230.1" y="69.4">R212</text>
<text x="231.3" y="66.7">0805</text>
<text x="245" y="66.7">0805</text>
<text x="245" y="71.7">1206</text>
<text x="245" y="69.4">R213</text>
<text x="260" y="66.7">0805</text>
<text x="260" y="71.7">1206</text>
<text x="260" y="69.4">R214</text>
<text x="123" y="75.8">3.3V</text>
<text x="174.6" y="77.2">JP4</text>
<text x="184.6" y="77.2">JP2</text>
<text x="193.3" y="77.2">JP203</text>
<text x="200.8" y="77.2">JP204</text>
<text x="285.5" y="77.2">JP5</text>
<text x="290" y="72.1">3.3V</text>
<text x="91.9" y="79.6">V_BATT</text>
<text x="117.3" y="78.4">JP13</text>
<text x="208.3" y="78.2">JP205</text>
<text x="215.7" y="78.2">JP206</text>
<text x="223.2" y="78.2">JP207</text>
<text x="230.7" y="78.2">JP208</text>
<text x="238.2" y="78.2">JP209</text>
<text x="245.7" y="78.2">JP210</text>
<text x="253.1" y="78.2">JP211</text>
<text x="260.6" y="78.2">JP212</text>
<text x="270.6" y="78.4">JP213</text>
<text x="278.1" y="78.4">JP214</text>
<text x="69.4" y="85.8">V_BATT</text>
<text x="75.7" y="85.8">3.3V</text>
<text x="99.8" y="87.5">JP12</text>
<text x="117.3" y="88.4">JP14</text>
<text x="4.6" y="94.5">3.3V</text>
<text x="33.3" y="93.3">5V</text>
<text x="37.5" y="94.6">JP301</text>
<text x="93.6" y="90">GND</text>
<text x="7" y="99.3">R408</text>
<text x="98" y="100.5">R320</text>
<text x="106.7" y="100.5">R410</text>
<text x="111.8" y="97">3.3V</text>
<text x="122.3" y="96.3">GND</text>
<text x="178.4" y="98.8">GND</text>
<text x="205" y="100.6" transform="rotate(-90 205 100.6)">R5</text>
<text x="207.4" y="100.6" transform="rotate(-90 207.4 100.6)">1206</text>
<text x="212.5" y="100.6" transform="rotate(-90 212.5 100.6)">R201</text>
<text x="214.9" y="100.6" transform="rotate(-90 214.9 100.6)">1206</text>
<text x="220" y="99.4" transform="rotate(-90 220 99.4)">R202</text>
<text x="222.3" y="99.4" transform="rotate(-90 222.3 99.4)">1206</text>
<text x="227.5" y="99.4" transform="rotate(-90 227.5 99.4)">R203</text>
<text x="229.8" y="99.4" transform="rotate(-90 229.8 99.4)">1206</text>
<text x="234.9" y="99.4" transform="rotate(-90 234.9 99.4)">R204</text>
<text x="237.3" y="99.4" transform="rotate(-90 237.3 99.4)">1206</text>
<text x="242.4" y="99.4" transform="rotate(-90 242.4 99.4)">R205</text>
<text x="244.8" y="99.4" transform="rotate(-90 244.8 99.4)">1206</text>
<text x="249.9" y="99.4" transform="rotate(-90 249.9 99.4)">R206</text>
<text x="252.3" y="99.4" transform="rotate(-90 252.3 99.4)">1206</text>
<text x="257.4" y="99.4" transform="rotate(-90 257.4 99.4)">R207</text>
<text x="259.7" y="99.4" transform="rotate(-90 259.7 99.4)">1206</text>
<text x="264.9" y="99.4" transform="rotate(-90 264.9 99.4)">R208</text>
<text x="267.2" y="99.4" transform="rotate(-90 267.2 99.4)">1206</text>
<text x="7" y="106.7">R405</text>
<text x="7" y="103">R406</text>
<text x="98" y="103">R319</text>
<text x="98" y="105.5">R318</text>
<text x="98" y="108">R317</text>
<text x="106.7" y="103">R412</text>
<text x="106.7" y="105.5">R414</text>
<text x="106.7" y="108">R416</text>
<text x="206.3" y="106.9" transform="rotate(-90 206.3 106.9)">R9</text>
<text x="208.6" y="106.9" transform="rotate(-90 208.6 106.9)">0805</text>
<text x="215" y="105.6" transform="rotate(-90 215 105.6)">R502</text>
<text x="217.4" y="105.6" transform="rotate(-90 217.4 105.6)">0805</text>
<text x="222.5" y="105.6" transform="rotate(-90 222.5 105.6)">R504</text>
<text x="224.8" y="105.6" transform="rotate(-90 224.8 105.6)">0805</text>
<text x="230" y="105.6" transform="rotate(-90 230 105.6)">R506</text>
<text x="232.3" y="105.6" transform="rotate(-90 232.3 105.6)">0805</text>
<text x="237.4" y="105.6" transform="rotate(-90 237.4 105.6)">R508</text>
<text x="239.8" y="105.6" transform="rotate(-90 239.8 105.6)">0805</text>
<text x="244.9" y="105.6" transform="rotate(-90 244.9 105.6)">R510</text>
<text x="247.3" y="105.6" transform="rotate(-90 247.3 105.6)">0805</text>
<text x="252.4" y="105.6" transform="rotate(-90 252.4 105.6)">R512</text>
<text x="254.7" y="105.6" transform="rotate(-90 254.7 105.6)">0805</text>
<text x="259.9" y="105.6" transform="rotate(-90 259.9 105.6)">R514</text>
<text x="262.2" y="105.6" transform="rotate(-90 262.2 105.6)">0805</text>
<text x="267.3" y="105.6" transform="rotate(-90 267.3 105.6)">R516</text>
<text x="269.7" y="105.6" transform="rotate(-90 269.7 105.6)">0805</text>
<text x="7" y="110.5">R404</text>
<text x="77.9" y="112.5">JP302</text>
<text x="98.9" y="112.8">R316</text>
<text x="106.7" y="110.5">R418</text>
<text x="106.7" y="113">R420</text>
<text x="7" y="114.2">R403</text>
<text x="7" y="118">R402</text>
<text x="82.4" y="115">GND</text>
<text x="98.9" y="115.3">R315</text>
<text x="98.9" y="117.8">R314</text>
<text x="106.7" y="115.5">R422</text>
<text x="106.7" y="118">R424</text>
<text x="7" y="124">0805</text>
<text x="7" y="120.3">0805</text>
<text x="7" y="121.7">R401</text>
<text x="97.7" y="121.5">R313</text>
<text x="106.7" y="120.3">0805</text>
<text x="13.1" y="130.5" transform="rotate(-90 13.1 130.5)">R8</text>
<text x="15.5" y="130.5" transform="rotate(-90 15.5 130.5)">0805</text>
<text x="16.9" y="131.8" transform="rotate(-90 16.9 131.8)">R7</text>
<text x="19.2" y="131.8" transform="rotate(-90 19.2 131.8)">0805</text>
<text x="20.6" y="131.8" transform="rotate(-90 20.6 131.8)">R6</text>
<text x="23" y="131.8" transform="rotate(-90 23 131.8)">0805</text>
<text x="24.3" y="131.8" transform="rotate(-90 24.3 131.8)">R4</text>
<text x="26.7" y="131.8" transform="rotate(-90 26.7 131.8)">0805</text>
<text x="28.1" y="131.8" transform="rotate(-90 28.1 131.8)">R3</text>
<text x="30.4" y="131.8" transform="rotate(-90 30.4 131.8)">0805</text>
<text x="31.8" y="131.8" transform="rotate(-90 31.8 131.8)">R2</text>
<text x="34.2" y="131.8" transform="rotate(-90 34.2 131.8)">0805</text>
<text x="35.5" y="131.8" transform="rotate(-90 35.5 131.8)">R1</text>
<text x="37.9" y="131.8" transform="rotate(-90 37.9 131.8)">0805</text>
<text x="193.3" y="131.2">T1</text>
<text x="202" y="128" transform="rotate(-90 202 128)">JP7</text>
<text x="215.1" y="126.2" transform="rotate(-90 215.1 126.2)">JP1</text>
<text x="28.8" y="137.4">GND</text>
<text x="180.8" y="133.3">JP6</text>
<text x="188.9" y="136.5">0805</text>
<text x="188.9" y="134.2">R10</text>
<text x="193.3" y="132.4">BC847</text>
<text x="197.9" y="143.6" transform="rotate(-90 197.9 143.6)">JP8</text>
<text x="180.8" y="149.5">JP11</text>
<text x="193.3" y="148.6">BC847</text>
<text x="193.3" y="147.3">T2</text>
<text x="202.7" y="149.8">JP9</text>
<text x="190.2" y="152.7">0805</text>
<text x="190.2" y="150.4">R11</text>
<text x="203.2" y="157.3">JP10</text>
</g>
<g font-size="1.2" fill="#008000">
<text x="229.4" y="57.6">Prototype Main Area</text>
<text x="93.6" y="93.8">1206s</text>
<text x="103.6" y="98.8">0805s</text>
<text x="33.8" y="136.1">PCB Left Side</text>
<text x="220.7" y="134.9">Board end</text>
</g>
<g font-size="1" fill="#808080">
<text x="58" y="58.7">VBUS1</text>
<text x="58.4" y="60">GND1</text>
<text x="59" y="56.2">D+1</text>
<text x="59.4" y="57.5">D-1</text>
<text x="98.1" y="83.6">1</text>
<text x="120.9" y="81.1">1</text>
<text x="120.9" y="79.9">2</text>
<text x="178.3" y="83.6">9</text>
<text x="178.3" y="82.4">10</text>
<text x="178.3" y="81.1">11</text>
<text x="178.3" y="79.9">12</text>
<text x="178.3" y="78.6">13</text>
<text x="188.2" y="83.6">9</text>
<text x="188.2" y="82.4">10</text>
<text x="188.2" y="81.1">11</text>
<text x="188.2" y="79.9">12</text>
<text x="188.2" y="78.6">13</text>
<text x="196.9" y="83.6">9</text>
<text x="196.9" y="82.4">10</text>
<text x="196.9" y="81.1">11</text>
<text x="196.9" y="79.9">12</text>
<text x="196.9" y="78.6">13</text>
<text x="204.4" y="83.6">9</text>
<text x="204.4" y="82.4">10</text>
<text x="204.4" y="81.1">11</text>
<text x="204.4" y="79.9">12</text>
<text x="204.4" y="78.6">13</text>
<text x="211.9" y="83.6">7</text>
<text x="211.9" y="82.4">8</text>
<text x="211.9" y="81.1">9</text>
<text x="211.9" y="79.9">10</text>
<text x="219.4" y="83.6">7</text>
<text x="219.4" y="82.4">8</text>
<text x="219.4" y="81.1">9</text>
<text x="219.4" y="79.9">10</text>
<text x="226.9" y="83.6">7</text>
<text x="226.9" y="82.4">8</text>
<text x="226.9" y="81.1">9</text>
<text x="226.9" y="79.9">10</text>
<text x="234.3" y="83.6">7</text>
<text x="234.3" y="82.4">8</text>
<text x="234.3" y="81.1">9</text>
<text x="234.3" y="79.9">10</text>
<text x="241.8" y="83.6">7</text>
<text x="241.8" y="82.4">8</text>
<text x="241.8" y="81.1">9</text>
<text x="241.8" y="79.9">10</text>
<text x="249.3" y="83.6">7</text>
<text x="249.3" y="82.4">8</text>
<text x="249.3" y="81.1">9</text>
<text x="249.3" y="79.9">10</text>
<text x="256.8" y="83.6">7</text>
<text x="256.8" y="82.4">8</text>
<text x="256.8" y="81.1">9</text>
<text x="256.8" y="79.9">10</text>
<text x="264.2" y="83.6">7</text>
<text x="264.2" y="82.4">8</text>
<text x="264.2" y="81.1">9</text>
<text x="264.2" y="79.9">10</text>
<text x="274.2" y="83.6">10</text>
<text x="274.2" y="82.4">11</text>
<text x="274.2" y="81.1">12</text>
<text x="274.2" y="79.9">13</text>
<text x="281.7" y="83.6">10</text>
<text x="281.7" y="82.4">11</text>
<text x="281.7" y="81.1">12</text>
<text x="281.7" y="79.9">13</text>
<text x="289.2" y="83.6">9</text>
<text x="289.2" y="82.4">10</text>
<text x="289.2" y="81.1">11</text>
<text x="289.2" y="79.9">12</text>
<text x="289.2" y="78.6">13</text>
<text x="98.1" y="84.9">2</text>
<text x="120.9" y="89.9">2</text>
<text x="178.3" y="89.9">4</text>
<text x="178.3" y="88.6">5</text>
<text x="178.3" y="87.4">6</text>
<text x="178.3" y="86.1">7</text>
<text x="178.3" y="84.9">8</text>
<text x="188.2" y="89.9">4</text>
<text x="188.2" y="88.6">5</text>
<text x="188.2" y="87.4">6</text>
<text x="188.2" y="86.1">7</text>
<text x="188.2" y="84.9">8</text>
<text x="196.9" y="89.9">4</text>
<text x="196.9" y="88.6">5</text>
<text x="196.9" y="87.4">6</text>
<text x="196.9" y="86.1">7</text>
<text x="196.9" y="84.9">8</text>
<text x="204.4" y="89.9">4</text>
<text x="204.4" y="88.6">5</text>
<text x="204.4" y="87.4">6</text>
<text x="204.4" y="86.1">7</text>
<text x="204.4" y="84.9">8</text>
<text x="211.9" y="89.9">2</text>
<text x="211.9" y="88.6">3</text>
<text x="211.9" y="87.4">4</text>
<text x="211.9" y="86.1">5</text>
<text x="211.9" y="84.9">6</text>
<text x="219.4" y="89.9">2</text>
<text x="219.4" y="88.6">3</text>
<text x="219.4" y="87.4">4</text>
<text x="219.4" y="86.1">5</text>
<text x="219.4" y="84.9">6</text>
<text x="226.9" y="89.9">2</text>
<text x="226.9" y="88.6">3</text>
<text x="226.9" y="87.4">4</text>
<text x="226.9" y="86.1">5</text>
<text x="226.9" y="84.9">6</text>
<text x="234.3" y="89.9">2</text>
<text x="234.3" y="88.6">3</text>
<text x="234.3" y="87.4">4</text>
<text x="234.3" y="86.1">5</text>
<text x="234.3" y="84.9">6</text>
<text x="241.8" y="89.9">2</text>
<text x="241.8" y="88.6">3</text>
<text x="241.8" y="87.4">4</text>
<text x="241.8" y="86.1">5</text>
<text x="241.8" y="84.9">6</text>
<text x="249.3" y="89.9">2</text>
<text x="249.3" y="88.6">3</text>
<text x="249.3" y="87.4">4</text>
<text x="249.3" y="86.1">5</text>
<text x="249.3" y="84.9">6</text>
<text x="256.8" y="89.9">2</text>
<text x="256.8" y="88.6">3</text>
<text x="256.8" y="87.4">4</text>
<text x="256.8" y="86.1">5</text>
<text x="256.8" y="84.9">6</text>
<text x="264.2" y="89.9">2</text>
<text x="264.2" y="88.6">3</text>
<text x="264.2" y="87.4">4</text>
<text x="264.2" y="86.1">5</text>
<text x="264.2" y="84.9">6</text>
<text x="274.2" y="89.9">5</text>
<text x="274.2" y="88.6">6</text>
<text x="274.2" y="87.4">7</text>
<text x="274.2" y="86.1">8</text>
<text x="274.2" y="84.9">9</text>
<text x="281.7" y="89.9">5</text>
<text x="281.7" y="88.6">6</text>
<text x="281.7" y="87.4">7</text>
<text x="281.7" y="86.1">8</text>
<text x="281.7" y="84.9">9</text>
<text x="289.2" y="89.9">4</text>
<text x="289.2" y="88.6">5</text>
<text x="289.2" y="87.4">6</text>
<text x="289.2" y="86.1">7</text>
<text x="289.2" y="84.9">8</text>
<text x="50.8" y="91.1">1</text>
<text x="50.8" y="93.6">2</text>
<text x="53.6" y="91.7">VIN</text>
<text x="53.6" y="94.1">GND</text>
<text x="62" y="94.1">RST</text>
<text x="62" y="91.6">3V3</text>
<text x="66.1" y="91.1">24</text>
<text x="66.1" y="93.6">23</text>
<text x="120.9" y="91.1">1</text>
<text x="178.3" y="93.6">1</text>
<text x="178.3" y="92.4">2</text>
<text x="178.3" y="91.1">3</text>
<text x="188.2" y="93.6">1</text>
<text x="188.2" y="92.4">2</text>
<text x="188.2" y="91.1">3</text>
<text x="196.9" y="93.6">1</text>
<text x="196.9" y="92.4">2</text>
<text x="196.9" y="91.1">3</text>
<text x="204.4" y="93.6">1</text>
<text x="204.4" y="92.4">2</text>
<text x="204.4" y="91.1">3</text>
<text x="211.9" y="91.1">1</text>
<text x="219.4" y="91.1">1</text>
<text x="226.9" y="91.1">1</text>
<text x="234.3" y="91.1">1</text>
<text x="241.8" y="91.1">1</text>
<text x="249.3" y="91.1">1</text>
<text x="256.8" y="91.1">1</text>
<text x="264.2" y="91.1">1</text>
<text x="274.2" y="94.8">1</text>
<text x="274.2" y="93.6">2</text>
<text x="274.2" y="92.4">3</text>
<text x="274.2" y="91.1">4</text>
<text x="281.7" y="94.8">1</text>
<text x="281.7" y="93.6">2</text>
<text x="281.7" y="92.4">3</text>
<text x="281.7" y="91.1">4</text>
<text x="289.2" y="93.6">1</text>
<text x="289.2" y="92.4">2</text>
<text x="289.2" y="91.1">3</text>
<text x="41.2" y="101.1">8</text>
<text x="41.2" y="99.8">9</text>
<text x="41.2" y="98.6">10</text>
<text x="41.2" y="97.3">11</text>
<text x="41.2" y="96.1">12</text>
<text x="50.8" y="96.1">3</text>
<text x="50.8" y="98.6">4</text>
<text x="50.8" y="101.1">5</text>
<text x="53.6" y="96.6">TX</text>
<text x="53.6" y="99.1">RX</text>
<text x="53.6" y="101.6">WKP</text>
<text x="61.3" y="96.6">VBAT</text>
<text x="61.7" y="99.1">GND</text>
<text x="62.5" y="101.6">D7</text>
<text x="66.1" y="96.1">22</text>
<text x="66.1" y="98.6">21</text>
<text x="66.1" y="101.1">20</text>
<text x="76.9" y="96.1">1</text>
<text x="76.9" y="97.3">2</text>
<text x="76.9" y="98.6">3</text>
<text x="76.9" y="99.8">4</text>
<text x="76.9" y="101.1">5</text>
<text x="41.2" y="107.3">3</text>
<text x="41.2" y="106.1">4</text>
<text x="41.2" y="104.8">5</text>
<text x="41.2" y="103.6">6</text>
<text x="41.2" y="102.3">7</text>
<text x="50.8" y="103.6">6</text>
<text x="50.8" y="106.1">7</text>
<text x="53.6" y="104.1">DAC</text>
<text x="53.6" y="106.6">A5</text>
<text x="62.5" y="104.1">D6</text>
<text x="62.5" y="106.6">D5</text>
<text x="66.1" y="103.6">19</text>
<text x="66.1" y="106.1">18</text>
<text x="76.4" y="107.3">10</text>
<text x="76.9" y="102.3">6</text>
<text x="76.9" y="103.6">7</text>
<text x="76.9" y="104.8">8</text>
<text x="76.9" y="106.1">9</text>
<text x="41.2" y="109.8">1</text>
<text x="41.2" y="108.5">2</text>
<text x="50.2" y="113.5">10</text>
<text x="50.8" y="108.5">8</text>
<text x="50.8" y="111">9</text>
<text x="53.6" y="109.1">A4</text>
<text x="53.6" y="111.6">A3</text>
<text x="62.5" y="109.1">D4</text>
<text x="62.5" y="111.6">D3</text>
<text x="66.1" y="108.5">17</text>
<text x="66.1" y="111">16</text>
<text x="66.1" y="113.5">15</text>
<text x="76.4" y="108.5">11</text>
<text x="76.4" y="109.8">12</text>
<text x="50.2" y="116">11</text>
<text x="50.2" y="118.5">12</text>
<text x="53.6" y="114.1">A2</text>
<text x="53.6" y="116.6">A1</text>
<text x="53.6" y="119.1">A0</text>
<text x="62.5" y="114.1">D2</text>
<text x="62.5" y="116.6">D1</text>
<text x="62.5" y="119.1">D0</text>
<text x="66.1" y="116">14</text>
<text x="66.1" y="118.5">13</text>
<text x="218.1" y="122.5" transform="rotate(-90 218.1 122.5)">9</text>
<text x="219.3" y="122.5" transform="rotate(-90 219.3 122.5)">8</text>
<text x="220.6" y="122.5" transform="rotate(-90 220.6 122.5)">7</text>
<text x="221.8" y="122.5" transform="rotate(-90 221.8 122.5)">6</text>
<text x="223" y="122.5" transform="rotate(-90 223 122.5)">5</text>
<text x="224.3" y="122.5" transform="rotate(-90 224.3 122.5)">4</text>
<text x="225.5" y="122.5" transform="rotate(-90 225.5 122.5)">3</text>
<text x="226.8" y="122.5" transform="rotate(-90 226.8 122.5)">2</text>
<text x="228" y="122.5" transform="rotate(-90 228 122.5)">1</text>
</g>
</svg>
